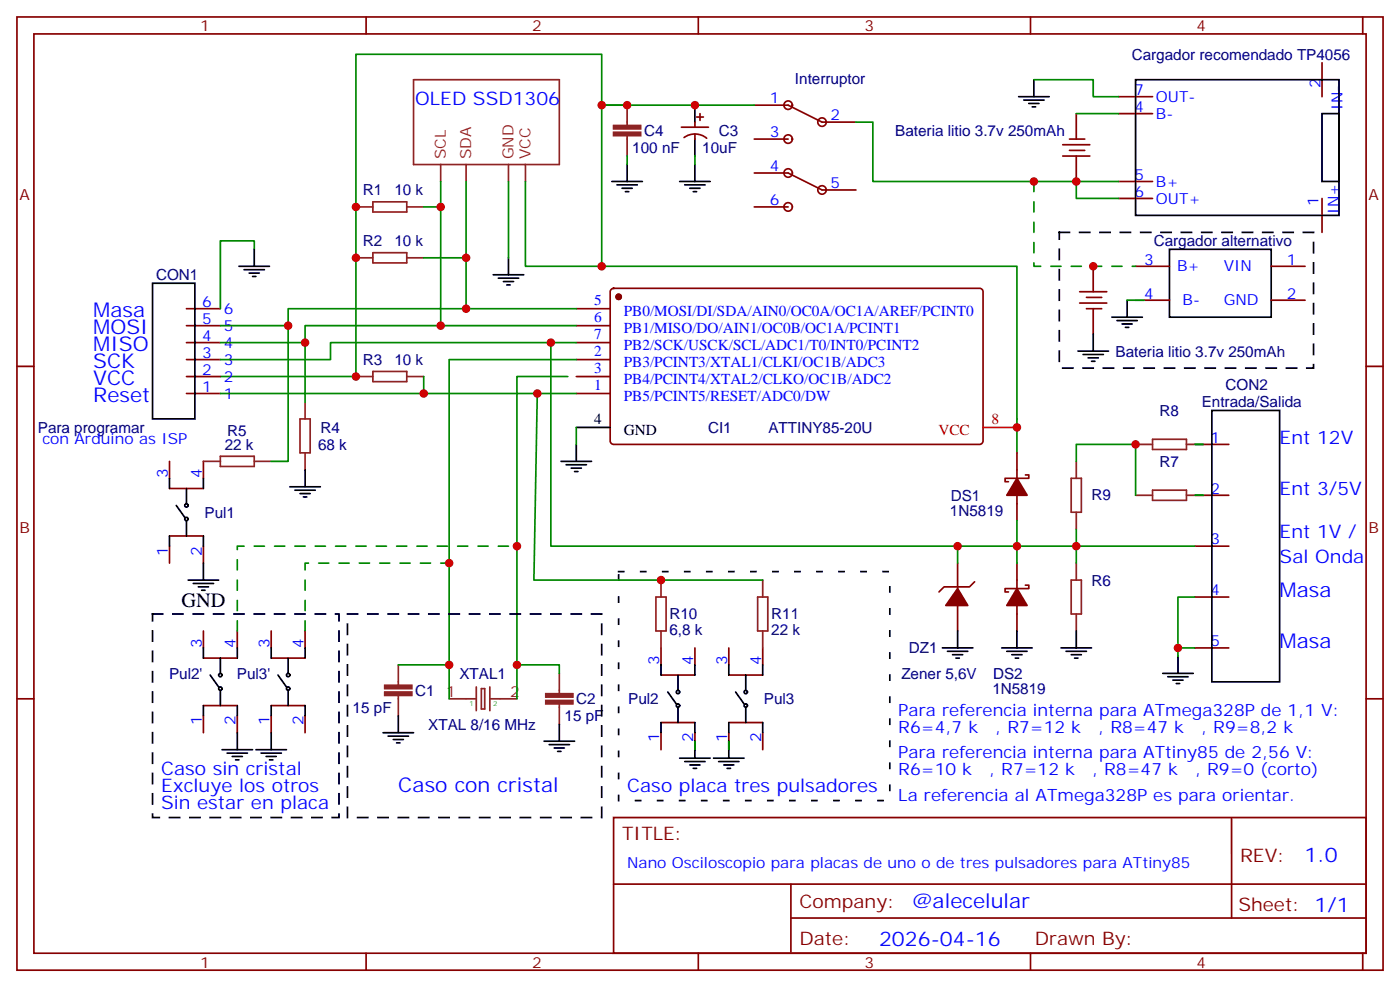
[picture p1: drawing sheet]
<svg xmlns="http://www.w3.org/2000/svg" width="291mm" height="205mm" viewBox="0 0 291 205" stroke-linecap="round" stroke-linejoin="round" font-family="sans-serif">
<g fill="none" stroke="#870000" stroke-width=".35">
<path d="M3.5 3.5h284.4v198.3h-284.4zM7.1 7.1h277.2v191.2h-277.2zM76.2 3.5v3.6M145.3 3.5v3.6M214.5 3.5v3.6M275.2 13.1v7M283.6 3.5v3.6M141.8 26.5h5.7M142.4 28.6a3.8 3.8 0 0 1 4.7 .2M144.6 25.4v1.1M144.6 27.9v1M145 24.3h1.4"/>
<path d="M145.7 23.6v1.4M157 28.9h7M157 21.9h7l7.1 3.5h7.1M157 36h7l7.1 3.5h7.1M221.2 30.1h5.6M221.2 32.5h5.6M222.6 28.9h3.2M222.6 31.3h3.2M224 23.6v5.3M224 32.5v5.2M232.8 20.1h7.1M232.8 37.7h7.1"/>
<path d="M232.8 23.6h7.1M157 43h7M227.5 55.4v5.3M232.8 41.3h7.1M236.4 55.4h7M264.6 55.4h7M275.2 41.3v7M3.5 76.2h3.6M38.8 71.3h7.1M38.8 67.7h7.1M38.8 64.2h7.1M38.8 78.3h7.1"/>
<path d="M38.8 74.8h7.1M119.9 71.3h7.1M119.9 67.7h7.1M119.9 64.2h7.1M119.9 78.3h7.1M119.9 74.8h7.1M127.2 60.2l.5-.2h76.2a.71 .71 0 0 1 .7 .7v31a.76 .76 0 0 1-.7 .7h-76.2a.76 .76 0 0 1-.7-.7v-31zM224.7 63h5.7M224.7 60.7h5.7M226.1 64.2h3.2M226.1 61.9h3.2M227.5 64.2v5.3"/>
<path d="M236.4 62.4h7M264.6 62.4h7M284.3 76.2h3.6M35.3 96v3.5M38.8 81.8h7.1M42.3 96v3.5M119.9 81.8h7.1M211.7 94.2v5.3M213.4 98.8h.7v.7h-4.9v.7h.7M248.7 92.4h7.1M35.3 111.5h7M35.3 101.6h7"/>
<path d="M35.3 113.6v3.5M42.3 113.6v3.5M199.3 117.1v5.3M211.7 103v5.3M211.7 117.1v5.3M248.7 113.6h7.1M248.7 103h7.1M42.3 131.2v3.6M42.3 136.9h7.1M49.4 131.2v3.6M56.4 136.9h7.1M56.4 131.2v3.6"/>
<path d="M63.5 131.2v3.6M137.6 134.8v3.5M144.6 134.8v3.5M151.7 134.8v3.5M158.7 134.8v3.5M199.3 125.9v5.3M202.8 121l-1 1.1h-5.3l-1.1 1M211.7 125.9v5.3M213.4 121.7h.7v.7h-4.9v.7h.7M248.7 134.8h7.1M248.7 124.2h7.1M3.5 145.3h3.6"/>
<path d="M42.3 148.9v3.5M42.3 146.8h7.1M49.4 148.9v3.5M56.4 146.8h7.1M56.4 148.9v3.5M63.5 148.9v3.5M137.6 150.3h7M137.6 140.4h7M137.6 152.4v3.5M144.6 152.4v3.5M151.7 150.3h7M151.7 140.4h7"/>
<path d="M151.7 152.4v3.5M158.7 152.4v3.5M284.3 145.3h3.6M127.7 170h156.6v28.3h-156.6zM256.3 170.1v20.8M76.2 198.3v3.5M127.7 183.9h156.5M145.3 198.3v3.5M164.6 190.9h119.6M164.6 183.9v14.1M214.5 198.3v3.5M283.6 198.3v3.5"/>
<circle cx="164" cy="36" r=".88"/>
<circle cx="164" cy="28.9" r=".88"/>
<circle cx="164" cy="21.9" r=".88"/>
<circle cx="171.1" cy="25.4" r=".88"/>
<circle cx="171.1" cy="39.5" r=".88"/>
<circle cx="164" cy="43" r=".88"/>
</g>
<g fill="#870000" stroke="#870000" stroke-width=".35">
<path d="M199.3 122.4l2.1 3.5h-4.6z"/>
<path d="M211.7 122.4l2.1 3.5h-4.3z"/>
<path d="M211.7 99.5l2.1 3.5h-4.3z"/>
<circle cx="128.8" cy="61.7" r=".53"/>
</g>
<path d="M204.6 88.9h7.1" fill="none" stroke="#f00" stroke-width=".35"/>
<g fill="none" stroke="#000" stroke-width=".35">
<path d="M215.2 16.6v3.5M236.4 16.6h42.3v28.2h-42.3zM127.4 37.7h6.3M128.4 38.5h4.2M129.5 39.2h2.1M130.2 39.9h.7M130.5 34.2v3.5M141.5 37.7h6.3M142.5 38.5h4.3M143.6 39.2h2.1M144.3 39.9h.7M144.6 21.9v3.5"/>
<path d="M144.6 28.9v3.6M144.6 34.2v3.5M212 20.1h6.4M213.1 20.8h4.2M214.1 21.5h2.2M214.8 22.2h.7M275.2 23.6h3.5v14.1h-3.5zM31.7 58.9h8.9v28.2h-8.9zM49.7 55.4h6.4M50.8 56.1h4.2M51.9 56.8h2.1M52.6 57.5h.7"/>
<path d="M52.9 51.9v3.5M102.7 57.2h6.3M103.7 57.9h4.2M104.8 58.6h2.1M105.5 59.3h.7M105.8 53.6v3.6M243.4 51.9h21.2v14.1h-21.2zM224.4 73h6.3M225.4 73.7h4.3M226.5 74.4h2.1M227.2 75.1h.7M227.5 69.5v3.5"/>
<path d="M231.4 66h6.4M232.5 66.7h4.2M233.5 67.4h2.2M234.2 68.1h.7M234.6 62.4v3.6M35.3 99.5v2.1M42.3 99.5v2.1M63.5 97.7v3.5M116.8 96h6.3M117.8 96.7h4.3M118.9 97.4h2.1M119.6 98.1h.7"/>
<path d="M119.9 88.9h7.1M119.9 92.4v3.6M252.2 85.4h14.1v56.4h-14.1zM35.3 111.5v2.1M36.7 105.1l1.8 2.5M38.8 101.6v3.2M38.8 108.3v3.2M42.3 111.5v2.1M42.3 117.1v3.5M60.3 101.2h6.4M61.4 102h4.2M62.4 102.7h2.2"/>
<path d="M63.1 103.4h.8M39.2 120.6h6.3M40.2 121.4h4.2M41.3 122.1h2.1M42 122.8h.7M42.3 134.8v2.1M45.9 136.9v3.2M49.4 134.8v2.1M56.4 134.8v2.1M60 136.9v3.2M63.5 134.8v2.1M137.6 138.3v2.1"/>
<path d="M144.6 138.3v2.1M151.7 138.3v2.1M158.7 138.3v2.1M196.1 134.8h6.4M197.2 135.5h4.2M198.3 136.2h2.1M199 136.9h.7M199.3 131.2v3.6M208.5 134.8h6.3M209.5 135.5h4.3M210.6 136.2h2.1M211.3 136.9h.7"/>
<path d="M211.7 131.2v3.6M220.8 134.8h6.4M221.9 135.5h4.2M223 136.2h2.1M223.7 136.9h.7M224 131.2v3.6M245.2 136.5v3.6M42.3 146.8v2.1M43.7 140.4l1.8 2.5M45.9 143.6v3.2M46.2 155.9h6.4M47.3 156.6h4.2"/>
<path d="M48.3 157.3h2.1M49 158h.7M49.4 146.8v2.1M49.4 152.4v3.5M53.3 155.9h6.3M54.3 156.6h4.3M55.4 157.3h2.1M56.1 158h.7M56.4 146.8v2.1M56.4 152.4v3.5M57.9 140.4l1.7 2.5M60 143.6v3.2"/>
<path d="M63.5 146.8v2.1M79.7 152.4h6.4M80.8 153.1h4.2M81.8 153.8h2.2M82.5 154.5h.8M82.9 148.9v3.5M113.2 154.2h6.4M114.3 154.9h4.2M115.4 155.6h2.1M116.1 156.3h.7M116.4 150.6v3.6M137.6 150.3v2.1"/>
<path d="M139 143.9l1.8 2.5M141.1 140.4v3.2M141.1 147.1v3.2M141.5 157.7h6.3M142.5 158.4h4.3M143.6 159.1h2.1M144.3 159.8h.7M144.6 150.3v2.1M144.6 154.2v3.5M148.5 157.7h6.4M149.6 158.4h4.2M150.6 159.1h2.2"/>
<path d="M151.3 159.8h.7M151.7 150.3v2.1M151.7 154.2v3.5M153.1 143.9l1.8 2.5M155.2 140.4v3.2M155.2 147.1v3.2M158.7 150.3v2.1M242 140.1h6.4M243.1 140.8h4.2M244.1 141.5h2.1M244.8 142.2h.7"/>
<circle cx="38.8" cy="105.1" r=".35"/>
<circle cx="38.8" cy="108" r=".35"/>
<circle cx="45.9" cy="140.4" r=".35"/>
<circle cx="45.9" cy="143.2" r=".35"/>
<circle cx="60" cy="143.2" r=".35"/>
<circle cx="60" cy="140.4" r=".35"/>
<circle cx="141.1" cy="143.9" r=".35"/>
<circle cx="141.1" cy="146.8" r=".35"/>
<circle cx="155.2" cy="146.8" r=".35"/>
<circle cx="155.2" cy="143.9" r=".35"/>
</g>
<g fill="none" stroke="#8c2424" stroke-width=".35">
<path d="M86.1 16.6h30.3v17.6h-30.3zM91.7 34.2v3.5M97 34.2v3.5M105.8 34.2v3.5M109.4 34.2v3.5M130.5 21.9v4.2M130.5 28.2v4.3M74.1 43h3.5M74.1 53.6h3.5M77.6 42h7.1v2.1h-7.1zM77.6 52.6h7.1v2.1h-7.1zM84.7 43h3.5"/>
<path d="M84.7 53.6h3.5M74.1 78.3h3.5M77.6 77.3h7.1v2.1h-7.1zM84.7 78.3h3.5M42.3 96h3.6M45.9 94.9h7v2.1h-7zM52.9 96h3.5M62.4 87.1h2.2v7.1h-2.2zM63.5 83.6v3.5M63.5 94.2v3.5M223 99.5h2.1v7h-2.1zM224 96v3.5"/>
<path d="M236.4 92.4h3.5M239.9 91.4h7v2.1h-7zM246.9 92.4h3.6M224 106.5v3.6M224 117.1v3.5M236.4 103h3.5M239.9 102h7v2.1h-7zM246.9 103h3.6M82.9 138.3v4.2M136.5 124.2h2.1v7h-2.1zM137.6 120.6v3.6M137.6 131.2v3.6"/>
<path d="M157.7 124.2h2.1v7h-2.1zM158.7 120.6v3.6M158.7 131.2v3.6M223 120.6h2.1v7.1h-2.1zM224 127.7v3.5M82.9 144.6v4.3M93.5 145.3h5.6M99.1 142.9v4.9M100.2 143.2h.7v4.3h-.7zM102 145.3h5.6M102 142.9v4.9M116.4 140.1v4.2"/>
<path d="M116.4 146.4v4.2"/>
</g>
<g fill="none" stroke="#008700" stroke-width=".35">
<path d="M215.2 16.6h12.3v3.5h5.3M91.7 37.7v30h28.2M97 37.7v26.5h22.9M105.8 37.7v15.9M109.4 37.7v17.7h102.3v38.8M125.2 21.9h31.8M130.5 32.5v1.7M144.6 32.5v1.7M178.2 25.4h3.5v12.3h42.3M224 23.6h8.8M232.8 37.7h-8.8v3.6h8.8M52.9 51.9v-1.8h-7v14.1"/>
<path d="M88.2 43h3.5M88.2 53.6h8.8M125.2 55.4v-44.1h-51.1v67h-28.2M60 67.7v28.3h-3.6M63.5 71.3v12.3M88.2 78.3v3.5h31.7M91.7 67.7h-28.2v3.6h-17.6M97 64.2h-37v3.5h-14.1M114.7 71.3v42.3h134M118.2 78.3h-10.6v67M119.9 71.3h-51.1v3.5h-22.9M119.9 74.8h-26.4v63.5"/>
<path d="M234.6 62.4h3.5M45.9 81.8h42.3M111.8 81.8l-.7 38.8h47.6M119.9 88.9v3.5M224 96v-3.6h12.4v10.6M248.7 92.4h1.8M199.3 113.6v3.5M211.7 108.3v8.8M224 110.1v7M248.7 103h1.8M82.9 138.3h10.6v7M107.6 138.3h8.8v1.8"/>
<path d="M248.7 134.8h-3.5v1.7M248.7 124.2h-3.5v10.6M144.6 154.2v1.7M151.7 154.2v1.7"/>
</g>
<path d="M128.8 118.9h56.4v47.6h-56.4z" fill="none" stroke="#000" stroke-width=".35" stroke-dasharray="1.1 3.5"/>
<g fill="#8c2424" stroke="#8c2424" stroke-width=".35">
<path d="M80.1 143.9h5.6v.7h-5.6z"/>
<path d="M80.1 142.5h5.6v.7h-5.6z"/>
<path d="M113.6 145.7h5.6v.7h-5.6z"/>
<path d="M113.6 144.3h5.6v.7h-5.6z"/>
<path d="M127.7 27.5h5.6v.7h-5.6z"/>
<path d="M127.7 26.1h5.6v.7h-5.6z"/>
</g>
<path d="M215.2 37.7v17.7h21.2M49.4 131.2v-17.6h58.2M63.5 131.2v-14.1h30" fill="none" stroke="#008700" stroke-width=".35" stroke-dasharray="2.1 2.1"/>
<path d="M220.5 48.3h52.9v28.3h-52.9zM31.7 127.7h38.9v42.3h-38.9zM72.3 127.7h52.9v42.3h-52.9z" fill="none" stroke="#000" stroke-width=".35" stroke-dasharray="2.1 2.1"/>
<g fill="#c00">
<circle cx="125.2" cy="55.4" r=".88"/>
<circle cx="74.1" cy="43" r=".88"/>
<circle cx="91.7" cy="43" r=".88"/>
<circle cx="97" cy="53.6" r=".88"/>
<circle cx="88.2" cy="81.8" r=".88"/>
<circle cx="91.7" cy="67.7" r=".88"/>
<circle cx="97" cy="64.2" r=".88"/>
<circle cx="60" cy="67.7" r=".88"/>
<circle cx="63.5" cy="71.3" r=".88"/>
<circle cx="93.5" cy="138.3" r=".88"/>
<circle cx="107.6" cy="138.3" r=".88"/>
<circle cx="107.6" cy="113.6" r=".88"/>
<circle cx="114.7" cy="71.3" r=".88"/>
<circle cx="137.6" cy="120.6" r=".88"/>
<circle cx="236.4" cy="92.4" r=".88"/>
<circle cx="245.2" cy="134.8" r=".88"/>
<circle cx="93.5" cy="117.1" r=".88"/>
<circle cx="224" cy="37.7" r=".88"/>
<circle cx="125.2" cy="21.9" r=".88"/>
<circle cx="215.2" cy="37.7" r=".88"/>
<circle cx="227.5" cy="55.4" r=".88"/>
<circle cx="211.7" cy="113.6" r=".88"/>
<circle cx="211.7" cy="88.9" r=".88"/>
<circle cx="199.3" cy="113.6" r=".88"/>
<circle cx="130.5" cy="21.9" r=".88"/>
<circle cx="144.6" cy="21.9" r=".88"/>
<circle cx="224" cy="113.6" r=".88"/>
<circle cx="111.8" cy="81.8" r=".88"/>
<circle cx="74.1" cy="78.3" r=".88"/>
<circle cx="74.1" cy="53.6" r=".88"/>
</g>
<g font-size="4.2" fill="#00f">
<text x="19.4" y="66">Masa</text>
<text x="19.4" y="69.5">MOSI</text>
<text x="19.4" y="76.6">SCK</text>
<text x="19.4" y="73">MISO</text>
<text x="19.4" y="83.6">Reset</text>
<text x="19.4" y="80.1">VCC</text>
<text x="266.3" y="124.2">Masa</text>
<text x="266.3" y="134.8">Masa</text>
<text x="82.9" y="164.7">Caso con cristal</text>
<text x="271.5" y="179.3">1.0</text>
<text x="189.9" y="188.9">@alecelular</text>
<text x="183" y="196.7">2026-04-16</text>
</g>
<text font-size="4.2" x="37.7" y="126.3">GND</text>
<g font-size="3.9" fill="#00f">
<text x="86.4" y="21.9">OLED SSD1306</text>
<text x="266.3" y="92.4">Ent 12V</text>
<text x="266.3" y="103">Ent 3/5V</text>
<text x="266.3" y="111.8">Ent 1V /</text>
<text x="266.3" y="117.1">Sal Onda</text>
<text x="33.5" y="161.2">Caso sin cristal</text>
<text x="33.5" y="164.7">Excluye los otros</text>
<text x="130.5" y="164.7">Caso placa tres pulsadores</text>
<text x="33.5" y="168.3">Sin estar en placa</text>
</g>
<g font-size="3.9" fill="#800">
<text x="129.5" y="174.6">TITLE:</text>
<text x="258.1" y="179.3">REV:</text>
<text x="166.4" y="188.8">Company:</text>
<text x="257.7" y="189.4">Sheet: 1/1</text>
<text x="166.4" y="196.5">Date:</text>
<text x="215.4" y="196.6">Drawn By:</text>
</g>
<g font-size="3.5" fill="#00f">
<text x="187" y="148.9">Para referencia interna para ATmega328P de 1,1 V:</text>
<text x="187" y="152.4">R6=4,7 k</text>
<text x="207.2" y="152.4">, R7=12 k</text>
<text x="228.6" y="152.4">, R8=47 k</text>
<text x="250" y="152.4">, R9=8,2 k</text>
<text x="187" y="157.7">Para referencia interna para ATtiny85 de 2,56 V:</text>
<text x="187" y="161.2">R6=10 k</text>
<text x="205.9" y="161.2">, R7=12 k</text>
<text x="227.3" y="161.2">, R8=47 k</text>
<text x="248.7" y="161.2">, R9=0 (corto)</text>
<text x="187" y="166.5">La referencia al ATmega328P es para orientar.</text>
</g>
<g font-size="3.2" fill="#800">
<text x="41.6" y="6.5">1</text>
<text x="110.8" y="6.5">2</text>
<text x="179.9" y="6.5">3</text>
<text x="249.1" y="6.5">4</text>
<text x="4.1" y="41.6">A</text>
<text x="284.9" y="41.6">A</text>
<text x="4.1" y="110.8">B</text>
<text x="284.9" y="110.8">B</text>
<text x="41.6" y="201.3">1</text>
<text x="110.8" y="201.3">2</text>
<text x="179.9" y="201.3">3</text>
<text x="249.1" y="201.3">4</text>
</g>
<g font-size="3.2" fill="#000080">
<text x="165.5" y="17.4">Interruptor</text>
<text x="235.5" y="12.4">Cargador recomendado TP4056</text>
<text x="134.1" y="28.3">C4</text>
<text x="149.6" y="28.2">C3</text>
<text x="186.3" y="28.3">Bateria litio 3.7v 250mAh</text>
<text x="131.6" y="31.8">100 nF</text>
<text x="146.2" y="31.8">10uF</text>
<text x="75.5" y="40.7">R1</text>
<text x="82.1" y="40.7">10 k</text>
<text x="75.5" y="51.2">R2</text>
<text x="82.1" y="51.2">10 k</text>
<text x="240.1" y="51.2">Cargador alternativo</text>
<text x="32.5" y="58.3">CON1</text>
<text x="75.5" y="75.9">R3</text>
<text x="82.1" y="75.9">10 k</text>
<text x="232.2" y="74.2">Bateria litio 3.7v 250mAh</text>
<text x="255.1" y="81.1">CON2</text>
<text x="7.9" y="90">Para programar</text>
<text x="147.4" y="90">CI1</text>
<text x="159.9" y="90">ATTINY85-20U</text>
<text x="241.3" y="86.5">R8</text>
<text x="250.1" y="84.7">Entrada/Salida</text>
<text x="46.8" y="93.6">22 k</text>
<text x="47.3" y="90.7">R5</text>
<text x="66.2" y="93.6">68 k</text>
<text x="66.7" y="90">R4</text>
<text x="241.3" y="97.1">R7</text>
<text x="42.6" y="107.7">Pul1</text>
<text x="197.7" y="107.2">1N5819</text>
<text x="197.9" y="104.2">DS1</text>
<text x="227.2" y="104.1">R9</text>
<text x="227.2" y="121.8">R6</text>
<text x="139.3" y="128.8">R10</text>
<text x="160.5" y="128.8">R11</text>
<text x="139.3" y="132.1">6,8 k</text>
<text x="160.5" y="132.1">22 k</text>
<text x="189.2" y="135.9">DZ1</text>
<text x="35.2" y="141.2">Pul2'</text>
<text x="49.3" y="141.2">Pul3'</text>
<text x="95.6" y="141.2">XTAL1</text>
<text x="187.6" y="141.2">Zener 5,6V</text>
<text x="206.7" y="141.2">DS2</text>
<text x="73.4" y="148.2">15 pF</text>
<text x="86.4" y="144.7">C1</text>
<text x="119.9" y="146.5">C2</text>
<text x="130.8" y="146.5">Pul2</text>
<text x="159" y="146.5">Pul3</text>
<text x="206.5" y="144.3">1N5819</text>
<text x="89.1" y="151.8">XTAL 8/16 MHz</text>
<text x="117.5" y="150">15 pF</text>
</g>
<g font-size="3.2" fill="#00f">
<text x="160.3" y="21.5">1</text>
<text x="236.1" y="19.8">7</text>
<text x="236.1" y="23.3">4</text>
<text x="240.6" y="21.2">OUT-</text>
<text x="274.8" y="18.3" transform="rotate(-90 274.8 18.3)">2</text>
<text x="279.4" y="22.8" transform="rotate(-90 279.4 22.8)">IN-</text>
<text x="160.3" y="28.6">3</text>
<text x="172.9" y="25">2</text>
<text x="240.6" y="24.7">B-</text>
<text x="160.3" y="35.6">4</text>
<text x="172.9" y="39.2">5</text>
<text x="236.1" y="40.9">6</text>
<text x="236.1" y="37.4">5</text>
<text x="240.6" y="38.8">B+</text>
<text x="160.3" y="42.7">6</text>
<text x="240.6" y="42.3">OUT+</text>
<text x="274.5" y="42.9" transform="rotate(-90 274.5 42.9)">1</text>
<text x="278.7" y="44.4" transform="rotate(-90 278.7 44.4)">IN+</text>
<text x="238.1" y="55">3</text>
<text x="245" y="56.4">B+</text>
<text x="254.7" y="56.4">VIN</text>
<text x="267.9" y="55">1</text>
<text x="42.1" y="63.9">6</text>
<text x="46.6" y="65.3">6</text>
<text x="123.6" y="63.5">5</text>
<text x="129.8" y="65.8">PB0/MOSI/DI/SDA/AIN0/OC0A/OC1A/AREF/PCINT0</text>
<text x="238.1" y="62.1">4</text>
<text x="246.2" y="63.5">B-</text>
<text x="254.7" y="63.5">GND</text>
<text x="267.9" y="62.1">2</text>
<text x="42.1" y="70.9">4</text>
<text x="42.1" y="67.4">5</text>
<text x="46.6" y="68.8">5</text>
<text x="123.6" y="70.6">7</text>
<text x="123.6" y="67">6</text>
<text x="129.8" y="69.3">PB1/MISO/DO/AIN1/OC0B/OC1A/PCINT1</text>
<text x="42.1" y="78">2</text>
<text x="42.1" y="74.4">3</text>
<text x="46.6" y="75.8">3</text>
<text x="46.6" y="72.3">4</text>
<text x="123.6" y="77.6">3</text>
<text x="123.6" y="74.1">2</text>
<text x="129.8" y="72.8">PB2/SCK/USCK/SCL/ADC1/T0/INT0/PCINT2</text>
<text x="129.8" y="76.4">PB3/PCINT3/XTAL1/CLKI/OC1B/ADC3</text>
<text x="42.1" y="81.5">1</text>
<text x="46.6" y="82.9">1</text>
<text x="46.6" y="79.4">2</text>
<text x="123.6" y="81.1">1</text>
<text x="129.8" y="79.9">PB4/PCINT4/XTAL2/CLKO/OC1B/ADC2</text>
<text x="129.8" y="83.4">PB5/PCINT5/RESET/ADC0/DW</text>
<text x="8.8" y="92.4">con Arduino as ISP</text>
<text x="252" y="92.1">1</text>
<text x="34.9" y="99.5" transform="rotate(-90 34.9 99.5)">3</text>
<text x="42" y="99.5" transform="rotate(-90 42 99.5)">4</text>
<text x="252" y="102.7">2</text>
<text x="252" y="113.2">3</text>
<text x="34.9" y="115.6" transform="rotate(-90 34.9 115.6)">1</text>
<text x="42" y="115.6" transform="rotate(-90 42 115.6)">2</text>
<text x="252" y="123.8">4</text>
<text x="42" y="134.8" transform="rotate(-90 42 134.8)">3</text>
<text x="49" y="134.8" transform="rotate(-90 49 134.8)">4</text>
<text x="56.1" y="134.8" transform="rotate(-90 56.1 134.8)">3</text>
<text x="63.1" y="134.8" transform="rotate(-90 63.1 134.8)">4</text>
<text x="252" y="134.4">5</text>
<text x="137.2" y="138.3" transform="rotate(-90 137.2 138.3)">3</text>
<text x="144.3" y="138.3" transform="rotate(-90 144.3 138.3)">4</text>
<text x="151.3" y="138.3" transform="rotate(-90 151.3 138.3)">3</text>
<text x="158.4" y="138.3" transform="rotate(-90 158.4 138.3)">4</text>
<text x="42" y="150.9" transform="rotate(-90 42 150.9)">1</text>
<text x="49" y="150.9" transform="rotate(-90 49 150.9)">2</text>
<text x="56.1" y="150.9" transform="rotate(-90 56.1 150.9)">1</text>
<text x="63.1" y="150.9" transform="rotate(-90 63.1 150.9)">2</text>
<text x="137.2" y="154.4" transform="rotate(-90 137.2 154.4)">1</text>
<text x="144.3" y="154.4" transform="rotate(-90 144.3 154.4)">2</text>
<text x="151.3" y="154.4" transform="rotate(-90 151.3 154.4)">1</text>
<text x="158.4" y="154.4" transform="rotate(-90 158.4 154.4)">2</text>
<text x="130.5" y="180.6">Nano Osciloscopio para placas de uno o de tres pulsadores para ATtiny85</text>
</g>
<g font-size="3.2" fill="#8d2323">
<text x="92.8" y="33.2" transform="rotate(-90 92.8 33.2)">SCL</text>
<text x="98.1" y="33.2" transform="rotate(-90 98.1 33.2)">SDA</text>
<text x="106.9" y="33.2" transform="rotate(-90 106.9 33.2)">GND</text>
<text x="110.4" y="33.2" transform="rotate(-90 110.4 33.2)">VCC</text>
<text x="92.9" y="145">1</text>
<text x="106.2" y="145">2</text>
</g>
<g font-size="3.2">
<text x="123.6" y="88.2">4</text>
<text x="129.8" y="90.5">GND</text>
</g>
<g font-size="3.2" fill="#f00">
<text x="206.4" y="88.2">8</text>
<text x="195.3" y="90.5">VCC</text>
</g>
<g font-size="1.4" fill="#238d23">
<text x="97.7" y="146.8">1</text>
<text x="102.7" y="146.8">2</text>
</g>
</svg>
